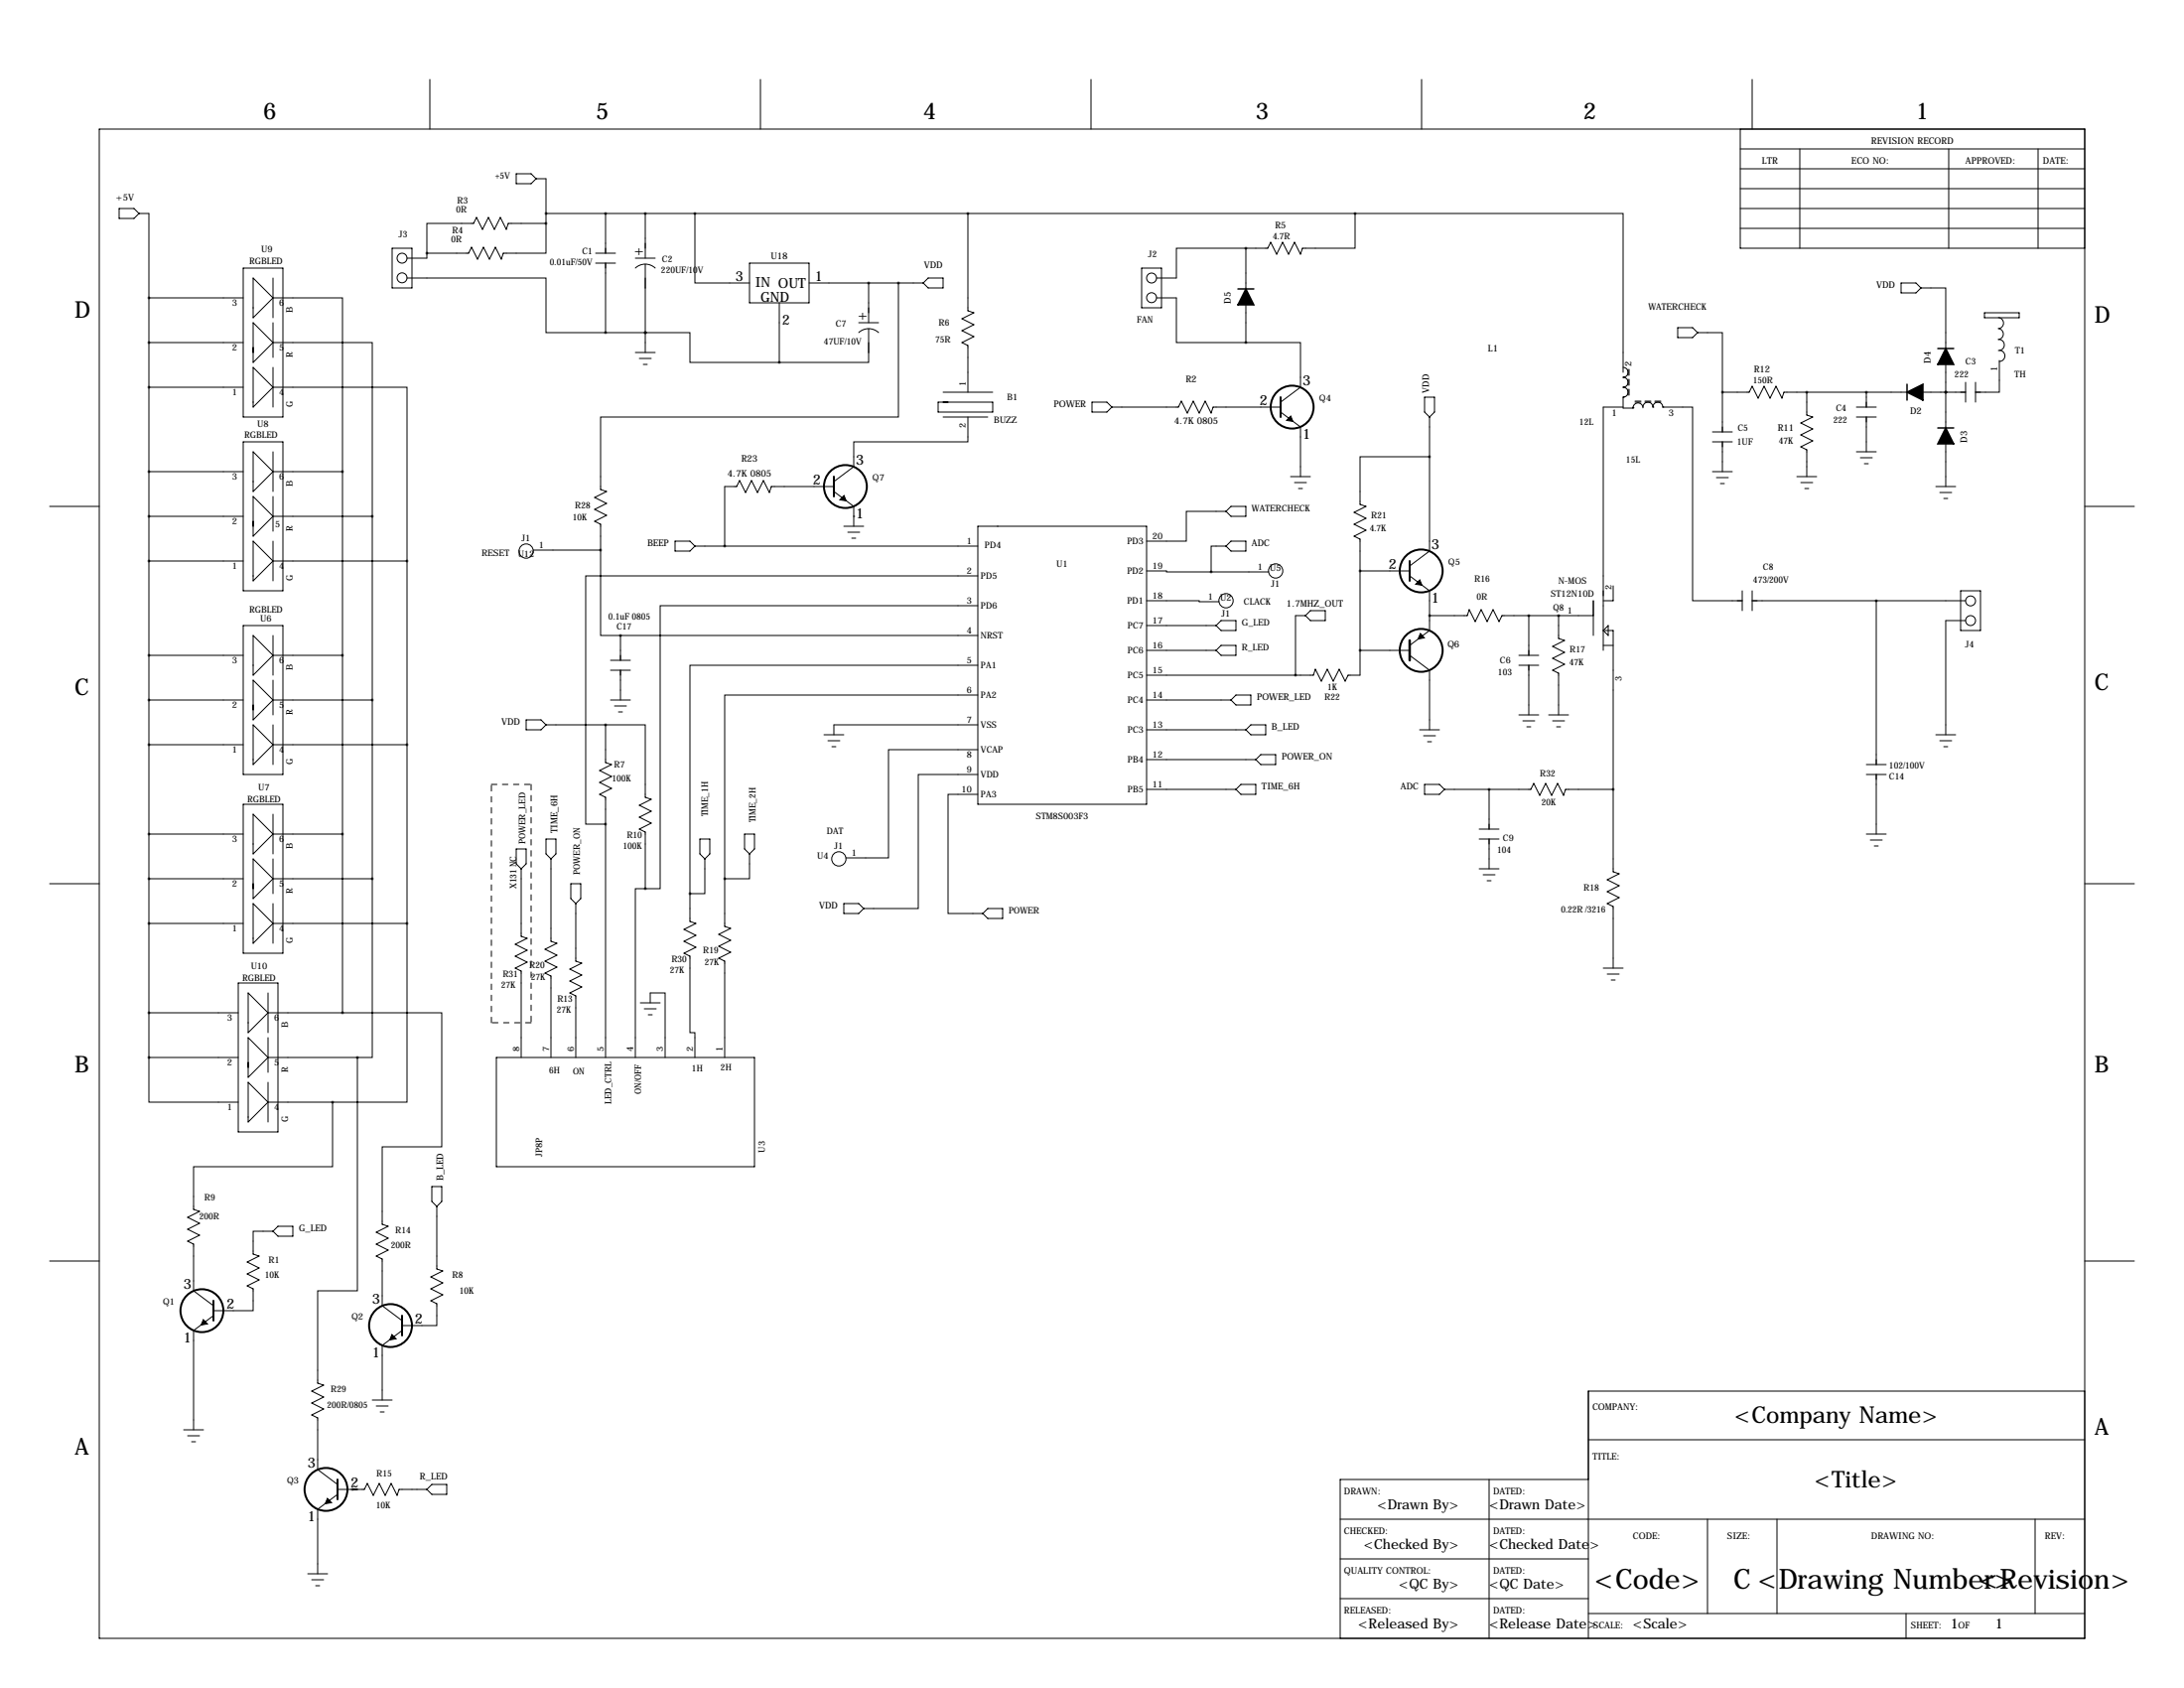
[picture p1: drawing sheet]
<svg xmlns="http://www.w3.org/2000/svg" width="559mm" height="432mm" viewBox="0 0 559 432" stroke-linecap="round" stroke-linejoin="round" font-family="sans-serif">
<g fill="none" stroke="#000" stroke-width=".25">
<path d="M25.4 33h508v386.1h-508zM110 20.3v12.7M194.6 20.3v12.7M279.1 20.3v12.7M363.7 20.3v12.7M445.3 38.1h88.1M445.3 33v30.5h88.1M448.3 20.3v12.7M460.5 38.1v25.4M498.6 38.1v25.4M521.5 38.1v25.4M30.5 53.3h3.8l1.3 1.3-1.3 1.3h-3.8z"/>
<path d="M35.6 54.6h2.5v215.9M132.1 44.4h3.8l1.3 1.3-1.3 1.3h-3.8zM137.2 45.7h2.5v11.4M139.7 57.1h-9.7l-.5 1.6-1.5-3.1-1.5 3.1-1.5-3.1-1.6 3.1-1.5-3.1-.7 1.5h-12v7.7M139.7 57.1v7.7h-10.9l-.5 1.5-1.6-3.1-1.5 3.1-1.5-3.1-1.5 3.1-1.6-3.1-.7 1.6h-10.7M139.7 54.6h207M154.9 54.6v10.2M165.1 54.6v11.4M177.8 54.6v17.8h14M247.6 54.6v24.9l1.6 .5-3.1 1.5 3.1 1.6-3.1 1.5 3.1 1.5-3.1 1.5 1.5 .8v11.9M346.7 54.6v8.9h-13.5l-.5 1.5-1.5-3-1.5 3-1.5-3-1.6 3-1.5-3-.7 1.5h-5.6M346.7 54.6h68.6v40.6"/>
<path d="M445.3 48.3h88.1M445.3 43.2h88.1M445.3 53.3h88.1M445.3 58.4h88.1M38.1 76.2h24.1M62.2 68.6h10.2v38.1h-10.2zM64.8 71.1l5 5.1-5 5.1zM69.8 76.2h17.8v44.4M69.8 71.1v10.2M100.3 63.5h5.1v10.2h-5.1zM104.1 71.1h35.6v14h15.2M109.2 64.8v1.2h-5.1"/>
<path d="M152.4 64.8h5.1M152.4 67.3h5.1M154.9 67.3v17.8M162.6 66h5M162.6 68.6a3.7 3.7 0 0 1 5 0M165.1 67.6v22.6M191.8 67.3h15.2v10.2h-15.2zM199.4 77.5v15.2M207 72.4h29.2M222.2 72.4v10.2M229.9 72.4v34.3h-76.2v18.5l1.5 .5-3.1 1.6 3.1 1.5-3.1 1.5 3.1 1.5-3.1 1.5 1.6 .8v6.6M236.2 72.4l1.3-1.3h3.8v2.6h-3.8z"/>
<path d="M292.1 68.6h5.1v10.1h-5.1zM295.9 76.2h5.1v11.4h17.8M318.8 63.5h-17.8v7.6h-5.1M318.8 63.5v10.4M318.8 78v9.6M486.4 72.4h3.8l1.3 1.3-1.3 1.2h-3.8zM491.5 73.7h6.3v15.5M38.1 99.1h24.1M38.1 87.6h24.1M64.8 82.6l5 5-5 5.1zM64.8 94l5 5.1-5 5zM69.8 87.6h25.4v44.5"/>
<path d="M69.8 99.1h34.3v44.4M69.8 82.6v8.8M69.8 94v10.1M154.9 85.1h10.2M162.6 90.2h5M163.6 91.7h3M164.6 93.2h1M165.1 85.1h11.4v7.6h22.9M165.1 85.1h.1M219.7 82.6h5.1M219.7 85.1a3.7 3.7 0 0 1 5.1 0M222.2 84.1v8.6h-22.8"/>
<path d="M318.8 87.6h13.9v11.5l-5 3.8M415.3 94a1.27 1.27 0 0 1 1.3 1.2 1.27 1.27 0 0 1-1.3 1.3M415.3 96.5h.1M415.3 96.5a1.27 1.27 0 0 1 1.3 1.3 1.27 1.27 0 0 1-1.3 1.3M415.3 99.1h.1M415.3 99.1a1.27 1.27 0 0 1 1.3 1.2 1.27 1.27 0 0 1-1.3 1.3M416.6 94.5v1.5M416.6 97v1.6M416.6 99.6v1.5M416.8 94.5v1.5M416.8 97v1.6M416.8 99.6v1.5"/>
<path d="M429.3 83.8h3.8l1.2 1.3-1.2 1.3h-3.8zM434.3 85.1h6.4v15.2M497.8 93.2v7.1M502.9 97.8v5.1M505.5 97.8v5.1M507.7 80h8.9v1.3h-8.9zM511.3 86.8a1.42 1.42 0 0 1 1.5 1.4 1.42 1.42 0 0 1-1.5 1.5M511.3 84a1.42 1.42 0 0 1 1.3 1.5 1.42 1.42 0 0 1-1.3 1.4M511.3 81.2a1.42 1.42 0 0 1 1.3 1.5 1.42 1.42 0 0 1-1.3 1.4M511.6 89.6a1.42 1.42 0 0 1 1.4 1.4 1.42 1.42 0 0 1-1.4 1.5M511.6 92.2v8.1h-6.1M62.2 113h10.2v38.1h-10.2z"/>
<path d="M64.8 115.6l5 5-5 5.1zM69.8 115.6v10.1M240 102.9h14v2.5h-14zM241.3 106.7h11.4M241.3 100.3h12.7M247.6 106.7v6.3h-29.2v6.4l-5 3.8M279.4 102.9h3.8l1.3 1.2-1.3 1.3h-3.8zM284.5 104.1h17l.8-1.5 1.5 3.1 1.5-3.1 1.5 3.1 1.6-3.1 1.5 3.1 .5-1.6h17.3M327.7 105.4l5 3.8v12.7M364.5 101.6h2.5v3.8l-1.2 1.3-1.3-1.3zM365.8 116.8h-17.8v12.2l1.5 .5-3 1.6 3 1.5-3 1.5 3 1.5-3 1.6 1.5 .7v34.8h-3.1l-.7 1.5-1.6-3-1.5 3-1.5-3-1.5 3-1.6-3-.5 1.5h-42.6M365.8 106.7v34.3l-5.1 3.8"/>
<path d="M415.3 101.6h.1M415.3 104.1h-5.1v62.3M415.3 101.6v2.8h2.5v-.3M417.8 104.3a1.27 1.27 0 0 1 1.3-1.2 1.27 1.27 0 0 1 1.3 1.2M417.8 104.3h.1M418.3 102.9h1.6M418.3 102.6h1.6M420.4 104.1a1.27 1.27 0 0 1 1.2-1.2 1.27 1.27 0 0 1 1.3 1.2M420.9 102.9h1.5M420.9 102.6h1.5M422.9 104.1h.1M422.9 104.1a1.27 1.27 0 0 1 1.3-1.2 1.27 1.27 0 0 1 1.2 1.2"/>
<path d="M423.4 102.9h1.5M423.4 102.6h1.5M425.4 104.1h.1M425.4 104.1h7.7v49.6h12.7M438.1 113h5.1M438.1 110.5h5.1M440.7 100.3h6.8l.8-1.5 1.5 3.1 1.6-3.1 1.5 3.1 1.5-3.1 1.5 3.1 .5-1.6h31.5M440.7 100.3v10.2M440.7 113v7.6M462.3 100.3v5.9l1.5 .5-3 1.5 3 1.5-3 1.6 3 1.5-3 1.5 1.5 .8v6.8M475 104.1h5.1M475 106.7h5.1"/>
<path d="M475 115.6h5.1M476 117.1h3M477 118.6h1M477.5 100.3v3.8M477.5 106.7v8.9M492 100.3h5.8M497.8 100.3v9.2M497.8 100.3h.1M497.8 100.3h5.1M497.8 113.5v11M12.7 129.5h12.7M38.1 132.1h24.1"/>
<path d="M38.1 120.6h24.1M64.8 127l5 5.1-5 5.1zM64.8 138.4l5 5.1-5 5.1zM69.8 127v8.9M69.8 138.4v10.2M69.8 132.1h25.4M69.8 120.6h17.8M87.6 120.6v138.5M95.2 132.1v92.7M172.7 138.4h3.8l1.3 1.3-1.3 1.3h-3.8zM177.8 139.7h72.4M213.4 124.5h-16l-.6 1.5-1.5-3.1-1.5 3.1-1.5-3.1-1.5 3.1-1.6-3.1-.7 1.6h-3.1v15.2"/>
<path d="M213.4 125.7l5 3.8v5.1M215.9 134.6h5.1M216.9 136.1h3.1M217.9 137.7h1M218.4 132.1h.1M250.2 134.6h43.2v71.1h-43.2zM313.7 130.8h-10.2v7.6h-10.1M313.7 139.7h-3.8v6.6M313.7 130.8l1.3-1.3h3.8v2.6h-3.8zM313.7 139.7l1.3-1.3h3.8v2.6h-3.8zM330.2 121.9h5.1M331.2 123.4h3.1"/>
<path d="M332.2 125h1M438.1 120.6h5.1M439.2 122.2h3M440.2 123.7h1M459.7 121.9h5.1M460.8 123.4h3M461.8 125h1M495.3 124.5h5.1M496.3 126h3.1M497.3 127.5h1M533.4 129.5h12.7M38.1 143.5h24.1"/>
<path d="M69.8 143.5h34.3M104.1 143.5v92.7M136.4 140.7h17.3M153.7 140.7v21.9h5M250.2 147.3h-100.3v63.5h5M250.2 154.9h-81.3v72.4h-3.8M293.4 153.7h13.4v.2h5.1M293.4 146h5v.3h11.5M309.9 146.3h14.7M312.4 158.8h3.8v2.5h-3.8l-1.3-1.3zM334 157.5h-2.5v15.2M335.3 156.2h3.8v2.6h-3.8l-1.3-1.3z"/>
<path d="M348 146h12.7M360.7 147.3l5.1 3.8v6.4M365.8 157.5v3.8l-5.1 3.8M365.8 157.5h9.6l.5-1.5 1.5 3 1.6-3 1.5 3 1.5-3 1.5 3 .8-1.5h23.4M391.2 157.5v10.1M398.8 157.5h.1M398.8 157.5v5.8l1.5 .5-3 1.6 3 1.5-3 1.5 3 1.5-3 1.5 1.5 .8v10.7M407.7 153.7v8.9M412.7 149.9v3.8h-2.5M445.8 151.1v5.1M448.3 151.1v5.1M448.3 153.7h54.6"/>
<path d="M480.1 153.7v41.9M501.6 151.1h5.1v10.2h-5.1zM502.9 158.8h-5.1v29.2M38.1 179.1h24.1M38.1 167.6h24.1M62.2 160h10.2v38.1h-10.2zM64.8 162.6l5 5-5 5.1zM64.8 174l5 5.1-5 5zM69.8 179.1h25.4M69.8 162.6v10.1M69.8 174v8.9M69.8 167.6h17.8"/>
<path d="M156.2 179.1h5.1M156.2 171.4h5.1M156.2 168.9h5.1M158.7 162.6h91.5M158.7 162.6v6.3M158.7 171.4v7.7M250.2 170.2h-73.7v58.4M250.2 177.8h-64.8v47M293.4 179.1h21.6M293.4 166.4h17.7M293.4 160h17.7M312.4 165.1h3.8v2.5h-3.8l-1.3-1.2z"/>
<path d="M315 179.1l1.2-1.3h3.8v2.5h-3.8zM348 166.4h12.7M360.7 167.6l5.1 3.8v15.3M388.6 170.2h5.1M388.6 167.6h5.1M391.2 170.2v12.7M410.2 161.3h2.5v61.7l1.6 .5-3.1 1.5 3.1 1.6-3.1 1.5 3.1 1.5-3.1 1.5 1.5 .8v15.7M410.2 165.1h2.5M411.5 160v2.6l-1.3-1.3zM38.1 190.5h24.1M64.8 185.4l5 5.1-5 5.1zM69.8 185.4v10.2"/>
<path d="M69.8 190.5h34.3M134.6 184.1h3.8l1.3 1.3-1.3 1.3h-3.8zM139.7 185.4h15.2M154.9 185.4h10.2v18.6l1.5 .5-3 1.5 3 1.5-3 1.5 3 1.6-3 1.5 1.5 .8v14.4M154.9 185.4v9.7l1.6 .5-3.1 1.5 3.1 1.5-3.1 1.6 3.1 1.5-3.1 1.5 1.5 .8v66.5M157.2 180.6h3.1M158.2 182.1h1.1M210.8 188h5.1M211.8 189.5h3.1M212.9 191h1M250.2 191.8h-22.9v27.7h-10.9M250.2 198.1h-15.3v34.3h-13.9"/>
<path d="M250.2 185.4h-36.8v2.6M293.4 186.7h25.4M293.4 194.3h27.9M318.8 186.7l1.2-1.3h3.8v2.6h-3.8zM321.3 194.3l1.3-1.3h3.8v2.6h-3.8zM363.2 186.7h5.1M364.2 188.2h3.1M365.3 189.7h1M388.6 182.9h5.1M389.6 184.4h3.1M390.7 185.9h1M396.2 182.9h5.1"/>
<path d="M397.3 184.4h3M398.3 185.9h1M477.5 198.1h5.1M477.5 195.6h5.1M480.1 198.1v15.3M495.3 188h5.1M496.3 189.5h3.1M497.3 191h1M38.1 213.4h24.1M62.2 205.7h10.2v38.1h-10.2zM64.8 208.3l5 5.1-5 5zM64.8 219.7l5 5.1-5 5.1z"/>
<path d="M69.8 208.3v10.1M69.8 219.7v8.9M69.8 213.4h17.8M132.1 217.2h2.5v3.8l-1.3 1.2-1.2-1.2zM139.7 214.6h2.5v3.8l-1.2 1.3-1.3-1.3zM141 219.7v21.1l1.5 .5-3.1 1.5 3.1 1.5-3.1 1.6 3.1 1.5-3.1 1.5 1.6 .8v20.8M179.1 214.6h2.5v3.8l-1.3 1.3-1.2-1.3zM180.3 219.7v8.9h-3.8M190.5 213.4h2.5v3.8l-1.2 1.2-1.3-1.2zM191.8 218.4v6.4h-6.4M250.2 203.2h-7.6v30.5h8.9M293.4 201.9h22.8"/>
<path d="M317.5 200.7h3.8v2.5h-3.8l-1.3-1.3zM364.5 200.7h3.8l1.3 1.2-1.3 1.3h-3.8zM369.6 201.9h22.1l.7-1.5 1.6 3.1 1.5-3.1 1.5 3.1 1.5-3.1 1.5 3.1 .6-1.6h12.1M378.5 214.6h5M378.5 212.1h5M381 201.9v10.2M381 214.6v7.6M477.5 213.4h5.1M478.5 214.9h3.1M479.6 216.4h1M12.7 226.1h12.7M38.1 236.2h24.1"/>
<path d="M38.1 224.8h24.1M64.8 231.1l5 5.1-5 5.1zM69.8 231.1v10.2M69.8 236.2h34.3M69.8 224.8h25.4M95.2 224.8v45.7h-3.8M104.1 236.2v45.7h-19M133.3 222.2v17.3l1.6 .5-3.1 1.6 3.1 1.5-3.1 1.5 3.1 1.5-3.1 1.5 1.5 .8v22.1M146 226.1h2.6v3.8l-1.3 1.2-1.3-1.2zM147.3 231.1v14.8l1.5 .5-3 1.5 3 1.5-3 1.6 3 1.5-3 1.5 1.5 .8v15.7M165.1 227.3h-2.5v43.2M176.5 228.6v7.1l1.6 .5-3.1 1.5 3.1 1.6-3.1 1.5 3.1 1.5-3.1 1.5 1.5 .8v19.6h1.3v6.3"/>
<path d="M185.4 224.8v12.2l1.5 .5-3 1.5 3 1.5-3 1.6 3 1.5-3 1.5 1.5 .8v24.6M215.9 231.1h3.8l1.3 1.3-1.3 1.3h-3.8zM252.7 232.4h3.8v2.5h-3.8l-1.2-1.2zM378.5 222.2h5M379.5 223.8h3M380.5 225.3h1M533.4 226.1h12.7M38.1 259.1h22.9M61 251.5h10.1v38.1h-10.1zM63.5 254l5.1 5.1-5.1 5.1zM68.6 254v10.2M68.6 259.1h19"/>
<path d="M87.6 259.1h25.4v34.3h-15.2v19.8l1.5 .5-3 1.5 3 1.5-3 1.6 3 1.5-3 1.5 1.5 .8v11.9l5.1 3.8M163.8 256.5h5.1M164.8 258.1h3.1M165.9 259.6h1M166.4 256.5v-2.5h3.8v16.5M410.2 247.6h5.1M411.2 249.2h3.1M412.2 250.7h1.1M38.1 270.5v11.4h22.9M38.1 270.5h22.9M63.5 265.4l5.1 5.1-5.1 5.1zM63.5 276.9l5.1 5-5.1 5.1z"/>
<path d="M68.6 270.5h22.8M68.6 265.4v8.9M68.6 276.9v10.1M91.4 270.5v59.7h-10.1v23.6l1.5 .5-3 1.6 3 1.5-3 1.5 3 1.5-3 1.5 1.5 .8v13.2l5.1 3.8M127 270.5h66v27.9h-66zM68.6 281.9h16.5M85.1 281.9v16.5h-35.6v11l1.6 .5-3.1 1.5 3.1 1.5-3.1 1.6 3.1 1.5-3.1 1.5 1.5 .8v11.9l5.1 3.8M69.8 315h-5v5.8l1.5 .5-3.1 1.5 3.1 1.6-3.1 1.5 3.1 1.5-3.1 1.5 1.6 .8v5.6h-10.2M69.8 315l1.3-1.3h3.8v2.5h-3.8zM110.5 303.5h2.5v3.8l-1.2 1.3-1.3-1.3zM111.8 308.6v16l1.5 .5-3.1 1.5 3.1 1.6-3.1 1.5 3.1 1.5-3.1 1.5 1.6 .8v5.6h-8.9M12.7 322.6h12.7"/>
<path d="M54.6 336.5l-5.1 3.9v25.4M533.4 322.6h12.7M95.2 358.1h5.1M96.3 359.7h3M102.9 340.4l-5.1 3.8v13.9M533.4 355.9h-127v63.2M47 365.8h5.1M48 367.3h3.1M49 368.8h1M97.3 361.2h1M110.5 379.7h3.8v2.6h-3.8l-1.3-1.3zM381 378.5v40.6"/>
<path d="M406.4 368.3h127M406.4 378.5h-63.5v40.6M86.4 381h6.8l.8-1.5 1.5 3 1.5-3 1.6 3 1.5-3 1.5 3 .5-1.5h7.1M86.4 382.3l-5.1 3.8v16.5M90.2 381h.1M342.9 388.6h190.5M342.9 398.8h63.5M436.9 388.6v24.1M454.7 388.6v24.1M520.7 388.6v24.1M78.7 402.6h5.1M79.8 404.1h3"/>
<path d="M80.8 405.6h1M342.9 408.9h63.5M406.4 412.7h127M487.7 412.7v6.4"/>
<circle cx="102.9" cy="71.1" r="1.27"/>
<circle cx="102.9" cy="66" r="1.27"/>
<circle cx="294.6" cy="76.1" r="1.27"/>
<circle cx="294.6" cy="71.1" r="1.27"/>
<circle cx="134.6" cy="141" r="1.83"/>
<circle cx="313.7" cy="153.7" r="1.83"/>
<circle cx="326.4" cy="146" r="1.83"/>
<circle cx="504.2" cy="153.7" r="1.27"/>
<circle cx="504.2" cy="158.7" r="1.27"/>
<circle cx="214.6" cy="219.7" r="1.83"/>
</g>
<path d="M125.7 200.7h10.2M135.9 200.7v60.9M125.7 261.6v-60.9M135.9 261.6h-10.2" fill="none" stroke="#000" stroke-width=".25" stroke-dasharray="1.4 1.4"/>
<path d="M318.8 73.9l2 4.1h-4.1zM497.8 89.2l2.1 4h-4.1zM487.9 100.3l4.1-2v4.1zM497.8 109.5l2.1 4h-4.1z" fill="#000" stroke="#000" stroke-width=".38"/>
<path d="M316.7 73.9h4.1M487.9 98.3v4.1M495.8 89.2h4.1M495.8 109.5h4.1" fill="none" stroke="#000" stroke-width=".38"/>
<g fill="none" stroke="#000" stroke-width=".51">
<path d="M327.7 101.6v5.1M213.4 121.9v5.1M360.7 143.5v5.1M54.6 332.7v5.1M102.9 336.5v5.1M86.4 378.5v5"/>
<circle cx="330.6" cy="104.1" r="5.5"/>
<circle cx="216.3" cy="124.5" r="5.5"/>
<circle cx="363.6" cy="146" r="5.5"/>
<circle cx="363.6" cy="166.4" r="5.5"/>
<circle cx="51.7" cy="335.3" r="5.5"/>
<circle cx="99.9" cy="339.1" r="5.5"/>
<circle cx="83.4" cy="381" r="5.5"/>
</g>
<path d="M330.3 106.4l.5 1.4-1.6-.3zM216 126.7l.5 1.4-1.6-.2zM363.3 148.3l.5 1.4-1.6-.2zM363.4 162.1l1 1.1-1.6 .3zM52 337.6l1.1 1.1-1.6 .2zM100.3 341.4l1 1.1-1.6 .2zM83.8 383.3l1 1.1-1.6 .3z" fill="#000" stroke="#000" stroke-width=".25"/>
<path d="M360.7 163.8v5.1" fill="none" stroke="#000" stroke-width=".63"/>
<path d="M154.9 54.6a.05 .05 0 0 0 .1 0 .05 .05 0 0 0-.1 0zM222.2 72.4a.05 .05 0 0 0 .1 0 .05 .05 0 0 0-.1 0zM318.7 63.5a.05 .05 0 0 0 .1 0 .05 .05 0 0 0-.1 0zM318.7 87.6a.05 .05 0 0 0 .1 0 .05 .05 0 0 0-.1 0zM158.7 162.6a.05 .05 0 0 0 .1 0 .05 .05 0 0 0-.1 0zM229.8 72.4a.05 .05 0 0 0 .1 0 .05 .05 0 0 0-.1 0zM480 153.7a.05 .05 0 0 0 .1 0 .05 .05 0 0 0-.1 0zM154.9 85.1a.05 .05 0 0 0 .1 0 .05 .05 0 0 0-.1 0zM90.1 381a.05 .05 0 0 0 .1 0 .05 .05 0 0 0-.1 0zM154.9 185.4a.05 .05 0 0 0 .1 0 .05 .05 0 0 0-.1 0zM154.9 210.8a.05 .05 0 0 0 .1 0 .05 .05 0 0 0-.1 0zM153.6 140.7a.05 .05 0 0 0 .1 0 .05 .05 0 0 0-.1 0zM176.5 228.6a.05 .05 0 0 0 .1 0 .05 .05 0 0 0-.1 0zM497.8 100.3a.05 .05 0 0 0 .1 0 .05 .05 0 0 0-.1 0zM365.7 157.5a.05 .05 0 0 0 .1 0 .05 .05 0 0 0-.1 0zM391.1 157.5a.05 .05 0 0 0 .1 0 .05 .05 0 0 0-.1 0zM365.7 116.8a.05 .05 0 0 0 .1 0 .05 .05 0 0 0-.1 0zM331.4 172.7a.05 .05 0 0 0 .1 0 .05 .05 0 0 0-.1 0zM497.8 100.3a.05 .05 0 0 0 .1 0 .05 .05 0 0 0-.1 0zM87.6 120.7a.05 .05 0 0 0 .1 0 .05 .05 0 0 0-.1 0zM87.6 167.6a.05 .05 0 0 0 .1 0 .05 .05 0 0 0-.1 0zM87.6 213.4a.05 .05 0 0 0 .1 0 .05 .05 0 0 0-.1 0zM95.2 224.8a.05 .05 0 0 0 .1 0 .05 .05 0 0 0-.1 0zM95.2 179.1a.05 .05 0 0 0 .1 0 .05 .05 0 0 0-.1 0zM95.2 132.1a.05 .05 0 0 0 .1 0 .05 .05 0 0 0-.1 0zM104.1 143.5a.05 .05 0 0 0 .1 0 .05 .05 0 0 0-.1 0zM104.1 190.5a.05 .05 0 0 0 .1 0 .05 .05 0 0 0-.1 0zM104.1 236.2a.05 .05 0 0 0 .1 0 .05 .05 0 0 0-.1 0zM87.6 259.1a.05 .05 0 0 0 .1 0 .05 .05 0 0 0-.1 0zM91.4 270.5a.05 .05 0 0 0 .1 0 .05 .05 0 0 0-.1 0zM247.6 54.6a.05 .05 0 0 0 .1 0 .05 .05 0 0 0-.1 0zM412.7 201.9a.05 .05 0 0 0 .1 0 .05 .05 0 0 0-.1 0z" fill="#000" stroke="#000" stroke-width=".63"/>
<g font-size="7.1">
<text x="408" y="406.4">&lt;Code&gt;</text>
<text x="443.5" y="406.4">C &lt;Drawing Number&gt;</text>
<text x="506.4" y="406.4">&lt;Revision&gt;</text>
</g>
<g font-size="5.9">
<text x="67.3" y="30.5">6</text>
<text x="152.4" y="30.5">5</text>
<text x="236.2" y="30.5">4</text>
<text x="321.3" y="30.5">3</text>
<text x="405.1" y="30.5">2</text>
<text x="490.2" y="30.5">1</text>
<text x="19" y="81.3">D</text>
<text x="535.9" y="82.6">D</text>
<text x="19" y="177.8">C</text>
<text x="535.9" y="176.5">C</text>
<text x="19" y="274.3">B</text>
<text x="535.9" y="274.3">B</text>
<text x="443.8" y="364">&lt;Company Name&gt;</text>
<text x="535.9" y="367">A</text>
<text x="19" y="372.1">A</text>
<text x="464.3" y="380.5">&lt;Title&gt;</text>
</g>
<g font-size="3.6">
<text x="162.3" y="65.3">+</text>
<text x="188.2" y="71.9">3</text>
<text x="208.5" y="71.9">1</text>
<text x="193.3" y="73.4">IN OUT</text>
<text x="194.6" y="77.2">GND</text>
<text x="200.2" y="83">2</text>
<text x="219.5" y="81.8">+</text>
<text x="333.2" y="98.6">3</text>
<text x="322.3" y="103.6">2</text>
<text x="333.2" y="112.3">1</text>
<text x="218.9" y="118.9">3</text>
<text x="208" y="124">2</text>
<text x="218.9" y="132.6">1</text>
<text x="366.3" y="140.5">3</text>
<text x="355.3" y="145.5">2</text>
<text x="366.3" y="154.2">1</text>
<text x="46.9" y="329.7">3</text>
<text x="57.9" y="334.8">2</text>
<text x="95.2" y="333.5">3</text>
<text x="106.2" y="338.6">2</text>
<text x="46.9" y="343.4">1</text>
<text x="95.2" y="347.2">1</text>
<text x="78.7" y="375.4">3</text>
<text x="89.7" y="380.5">2</text>
<text x="78.7" y="389.1">1</text>
<text x="352.4" y="386.1">&lt;Drawn By&gt;</text>
<text x="381" y="386.1">&lt;Drawn Date&gt;</text>
<text x="348.9" y="396.2">&lt;Checked By&gt;</text>
<text x="381" y="396.2">&lt;Checked Date&gt;</text>
<text x="357.9" y="406.4">&lt;QC By&gt;</text>
<text x="381" y="406.4">&lt;QC Date&gt;</text>
<text x="347.5" y="416.5">&lt;Released By&gt;</text>
<text x="381" y="416.5">&lt;Release Date&gt;</text>
<text x="417.8" y="416.5">&lt;Scale&gt;</text>
<text x="499.1" y="416.5">1</text>
<text x="510.5" y="416.5">1</text>
</g>
<g font-size="2.4">
<text x="450.8" y="41.9">LTR</text>
<text x="473.7" y="41.9">ECO NO:</text>
<text x="478.8" y="36.8">REVISION RECORD</text>
<text x="502.9" y="41.9">APPROVED:</text>
<text x="522.7" y="41.9">DATE:</text>
<text x="29.7" y="51.3">+5V</text>
<text x="326.2" y="58.4">R5</text>
<text x="197.2" y="66.3">U18</text>
<text x="236.5" y="68.6">VDD</text>
<text x="315" y="77.7" transform="rotate(-90 315 77.7)">D5</text>
<text x="480.1" y="73.7">VDD</text>
<text x="380.7" y="89.9">L1</text>
<text x="417.5" y="93.7" transform="rotate(-90 417.5 93.7)">2</text>
<text x="448.7" y="95.3">R12</text>
<text x="494" y="92.9" transform="rotate(-90 494 92.9)">D4</text>
<text x="303.4" y="97.8">R2</text>
<text x="365.6" y="100.5" transform="rotate(-90 365.6 100.5)">VDD</text>
<text x="269.6" y="104.1">POWER</text>
<text x="412.4" y="106.3">1</text>
<text x="427" y="106.3">3</text>
<text x="488.7" y="105.8">D2</text>
<text x="300.4" y="108.3">4.7K 0805</text>
<text x="454.8" y="110.1">R11</text>
<text x="503.3" y="113.3" transform="rotate(-90 503.3 113.3)">D3</text>
<text x="189.7" y="118.1">R23</text>
<text x="186.1" y="121.8">4.7K 0805</text>
<text x="165.6" y="139.7">BEEP</text>
<text x="320.3" y="139.7">ADC</text>
<text x="329.2" y="155.2">1.7MHZ_OUT</text>
<text x="370.3" y="165.6">Q6</text>
<text x="321.6" y="179.1">POWER_LED</text>
<text x="128.3" y="185.4">VDD</text>
<text x="325.4" y="186.7">B_LED</text>
<text x="327.9" y="194.3">POWER_ON</text>
<text x="322.8" y="201.9">TIME_6H</text>
<text x="358.3" y="201.9">ADC</text>
<text x="142.6" y="213.1" transform="rotate(-90 142.6 213.1)">TIME_6H</text>
<text x="209.6" y="232.4">VDD</text>
<text x="113.4" y="302" transform="rotate(-90 113.4 302)">B_LED</text>
<text x="76.5" y="315">G_LED</text>
<text x="407.4" y="360.7">COMPANY:</text>
<text x="407.4" y="373.4">TITLE:</text>
<text x="107.4" y="378.5">R_LED</text>
<text x="343.9" y="382.3">DRAWN:</text>
<text x="382" y="382.3">DATED:</text>
<text x="343.9" y="392.4">CHECKED:</text>
<text x="382" y="392.4">DATED:</text>
<text x="417.8" y="393.7">CODE:</text>
<text x="442" y="393.7">SIZE:</text>
<text x="478.8" y="393.7">DRAWING NO:</text>
<text x="523.2" y="393.7">REV:</text>
<text x="343.9" y="402.6">QUALITY CONTROL:</text>
<text x="382" y="402.6">DATED:</text>
<text x="343.9" y="412.7">RELEASED:</text>
<text x="382" y="412.7">DATED:</text>
<text x="407.7" y="416.6">SCALE:</text>
<text x="488.9" y="416.6">SHEET:</text>
<text x="501" y="416.6">OF</text>
</g>
<g font-size="2.3">
<text x="126.7" y="45.7">+5V</text>
<text x="117" y="52.1">R3</text>
<text x="115.7" y="59.7">R4</text>
<text x="116.7" y="54.4">0R</text>
<text x="66.9" y="64.6">U9</text>
<text x="102" y="60.7">J3</text>
<text x="115.5" y="62">0R</text>
<text x="149" y="65">C1</text>
<text x="293.8" y="65.8">J2</text>
<text x="325.7" y="61.2">4.7R</text>
<text x="63.8" y="67.6">RGBLED</text>
<text x="140.7" y="67.8">0.01uF/50V</text>
<text x="169.2" y="69.9">220UF/10V</text>
<text x="169.4" y="67.1">C2</text>
<text x="59.4" y="78.3">3</text>
<text x="71.4" y="78.3">6</text>
<text x="74.9" y="80" transform="rotate(-90 74.9 80)">B</text>
<text x="213.9" y="83.6">C7</text>
<text x="240.2" y="83.3">R6</text>
<text x="290.8" y="82.6">FAN</text>
<text x="421.7" y="79.2">WATERCHECK</text>
<text x="59.4" y="89.8">2</text>
<text x="71.4" y="89.8">5</text>
<text x="210.8" y="88.1">47UF/10V</text>
<text x="239.3" y="87.6">75R</text>
<text x="74.9" y="91.4" transform="rotate(-90 74.9 91.4)">R</text>
<text x="502.9" y="93.2">C3</text>
<text x="511" y="95" transform="rotate(-90 511 95)">1</text>
<text x="515.6" y="90.4">T1</text>
<text x="59.4" y="101.2">1</text>
<text x="71.4" y="101.2">4</text>
<text x="247.1" y="98.8" transform="rotate(-90 247.1 98.8)">1</text>
<text x="448.5" y="98.1">150R</text>
<text x="500.1" y="96.5">222</text>
<text x="515.4" y="96.6">TH</text>
<text x="74.9" y="104.1" transform="rotate(-90 74.9 104.1)">G</text>
<text x="257.7" y="102.4">B1</text>
<text x="337.6" y="102.6">Q4</text>
<text x="469.8" y="105.2">C4</text>
<text x="62.5" y="112">RGBLED</text>
<text x="65.9" y="109.3">U8</text>
<text x="247.1" y="109.5" transform="rotate(-90 247.1 109.5)">2</text>
<text x="254.3" y="108.3">BUZZ</text>
<text x="404.1" y="108.7">12L</text>
<text x="444.5" y="113.8">1UF</text>
<text x="444.7" y="110.2">C5</text>
<text x="455.1" y="113.5">47K</text>
<text x="469.1" y="108.2">222</text>
<text x="416.1" y="118.4">15L</text>
<text x="59.4" y="122.8">3</text>
<text x="71.4" y="122.8">6</text>
<text x="74.9" y="124.5" transform="rotate(-90 74.9 124.5)">B</text>
<text x="223.3" y="122.9">Q7</text>
<text x="147.1" y="130.1">R28</text>
<text x="320.3" y="130.8">WATERCHECK</text>
<text x="59.4" y="134.2">2</text>
<text x="70.4" y="135">5</text>
<text x="74.9" y="135.9" transform="rotate(-90 74.9 135.9)">R</text>
<text x="146.5" y="133.1">10K</text>
<text x="294.9" y="137.9">20</text>
<text x="350.4" y="135.9">4.7K</text>
<text x="350.8" y="132.6">R21</text>
<text x="123.2" y="142.2">RESET</text>
<text x="132.5" y="142.6">U12</text>
<text x="133.5" y="138.4">J1</text>
<text x="137.9" y="140.2">1</text>
<text x="247.3" y="139.2">1</text>
<text x="252" y="140.3">PD4</text>
<text x="288.4" y="139.2">PD3</text>
<text x="59.4" y="145.6">1</text>
<text x="71.4" y="145.6">4</text>
<text x="74.9" y="148.6" transform="rotate(-90 74.9 148.6)">G</text>
<text x="247.3" y="146.8">2</text>
<text x="251" y="148.1">PD5</text>
<text x="270.3" y="145">U1</text>
<text x="288.4" y="146.9">PD2</text>
<text x="294.9" y="145.5">19</text>
<text x="321.8" y="145.8">1</text>
<text x="324.9" y="146.1">U5</text>
<text x="370.6" y="144.5">Q5</text>
<text x="377.2" y="148.9">R16</text>
<text x="398.7" y="149.4">N-MOS</text>
<text x="448.6" y="149.1">473/200V</text>
<text x="451.1" y="145.8">C8</text>
<text x="247.3" y="154.4">3</text>
<text x="251" y="155.7">PD6</text>
<text x="288.4" y="154.5">PD1</text>
<text x="294.9" y="153.2">18</text>
<text x="309.1" y="153.4">1</text>
<text x="312.2" y="153.7">U2</text>
<text x="318.3" y="154.7">CLACK</text>
<text x="325.3" y="150.2">J1</text>
<text x="377.8" y="153.4">0R</text>
<text x="396.8" y="152.7">ST12N10D</text>
<text x="412.3" y="150.9" transform="rotate(-90 412.3 150.9)">2</text>
<text x="63.8" y="156.7">RGBLED</text>
<text x="66.6" y="159.1">U6</text>
<text x="155.7" y="158.5">0.1uF 0805</text>
<text x="157.7" y="161">C17</text>
<text x="288.5" y="160.8">PC7</text>
<text x="294.9" y="159.5">17</text>
<text x="312.6" y="157.8">J1</text>
<text x="317.8" y="160">G_LED</text>
<text x="397.4" y="156.2">Q8</text>
<text x="401" y="157">1</text>
<text x="247.3" y="162.1">4</text>
<text x="251" y="163.4">NRST</text>
<text x="288.5" y="167.2">PC6</text>
<text x="294.9" y="165.9">16</text>
<text x="317.8" y="166.4">R_LED</text>
<text x="401.6" y="166.9">R17</text>
<text x="502.8" y="165.6">J4</text>
<text x="59.4" y="169.8">3</text>
<text x="71.4" y="169.8">6</text>
<text x="74.9" y="171.5" transform="rotate(-90 74.9 171.5)">B</text>
<text x="247.3" y="169.7">5</text>
<text x="251" y="171">PA1</text>
<text x="288.5" y="173.5">PC5</text>
<text x="294.9" y="172.2">15</text>
<text x="383.3" y="172.7">103</text>
<text x="383.8" y="169.7">C6</text>
<text x="401.5" y="170.2">47K</text>
<text x="247.3" y="177.3">6</text>
<text x="251" y="178.6">PA2</text>
<text x="288.5" y="179.9">PC4</text>
<text x="294.9" y="178.6">14</text>
<text x="338.9" y="179.1">R22</text>
<text x="339.6" y="176.5">1K</text>
<text x="414.9" y="174.3" transform="rotate(-90 414.9 174.3)">3</text>
<text x="59.4" y="181.2">2</text>
<text x="71.4" y="181.2">5</text>
<text x="74.9" y="182.9" transform="rotate(-90 74.9 182.9)">R</text>
<text x="247.3" y="184.9">7</text>
<text x="251" y="186.2">VSS</text>
<text x="288.5" y="187.5">PC3</text>
<text x="294.9" y="186.2">13</text>
<text x="59.4" y="192.6">1</text>
<text x="71.4" y="192.6">4</text>
<text x="74.9" y="195.6" transform="rotate(-90 74.9 195.6)">G</text>
<text x="157.1" y="196.4">R7</text>
<text x="247.3" y="197.6">9</text>
<text x="247.3" y="193.9">8</text>
<text x="251" y="192.6">VCAP</text>
<text x="288.5" y="195.1">PB4</text>
<text x="294.9" y="193.8">12</text>
<text x="483.4" y="196.6">102/100V</text>
<text x="66.1" y="202.3">U7</text>
<text x="156.6" y="199.9">100K</text>
<text x="246" y="202.7">10</text>
<text x="251" y="198.9">VDD</text>
<text x="288.5" y="202.7">PB5</text>
<text x="294.9" y="201.4">11</text>
<text x="394" y="198.6">R32</text>
<text x="483.4" y="199.4">C14</text>
<text x="63.3" y="205.2">RGBLED</text>
<text x="181.1" y="208.9" transform="rotate(-90 181.1 208.9)">TIME_1H</text>
<text x="251" y="204">PA3</text>
<text x="265.1" y="209.6">STM8S003F3</text>
<text x="394.4" y="206">20K</text>
<text x="59.4" y="215.5">3</text>
<text x="71.4" y="215.5">6</text>
<text x="160.4" y="214.3">R10</text>
<text x="193.3" y="210.4" transform="rotate(-90 193.3 210.4)">TIME_2H</text>
<text x="211.6" y="213.4">DAT</text>
<text x="384.6" y="215.1">C9</text>
<text x="74.9" y="217.2" transform="rotate(-90 74.9 217.2)">B</text>
<text x="134.4" y="216" transform="rotate(-90 134.4 216)">POWER_LED</text>
<text x="159.4" y="217.2">100K</text>
<text x="209.1" y="219.8">U4</text>
<text x="213.5" y="217.2">J1</text>
<text x="217.9" y="218.9">1</text>
<text x="383" y="218.2">104</text>
<text x="59.4" y="226.9">2</text>
<text x="71.4" y="226.9">5</text>
<text x="132.1" y="227.3" transform="rotate(-90 132.1 227.3)">X131 NC</text>
<text x="148.3" y="223.8" transform="rotate(-90 148.3 223.8)">POWER_ON</text>
<text x="405.2" y="227.8">R18</text>
<text x="74.9" y="228.6" transform="rotate(-90 74.9 228.6)">R</text>
<text x="258.1" y="233.7">POWER</text>
<text x="399.4" y="233.4">0.22R /3216</text>
<text x="59.4" y="238.3">1</text>
<text x="71.4" y="238.3">4</text>
<text x="74.9" y="241.3" transform="rotate(-90 74.9 241.3)">G</text>
<text x="179.9" y="243.8">R19</text>
<text x="62" y="251">RGBLED</text>
<text x="64.2" y="248">U10</text>
<text x="128.6" y="249.8">R31</text>
<text x="135.4" y="247.7">R20</text>
<text x="135.8" y="250.7">27K</text>
<text x="171.4" y="248.9">27K</text>
<text x="171.8" y="246">R30</text>
<text x="180.3" y="246.9">27K</text>
<text x="128.2" y="252.7">27K</text>
<text x="142.6" y="256.2">R13</text>
<text x="58.1" y="261.2">3</text>
<text x="70.1" y="261.2">6</text>
<text x="73.7" y="262.9" transform="rotate(-90 73.7 262.9)">B</text>
<text x="142.4" y="259.1">27K</text>
<text x="132.8" y="269" transform="rotate(-90 132.8 269)">8</text>
<text x="140.5" y="269" transform="rotate(-90 140.5 269)">7</text>
<text x="146.8" y="269" transform="rotate(-90 146.8 269)">6</text>
<text x="154.4" y="269" transform="rotate(-90 154.4 269)">5</text>
<text x="162.1" y="269" transform="rotate(-90 162.1 269)">4</text>
<text x="169.7" y="269" transform="rotate(-90 169.7 269)">3</text>
<text x="177.3" y="269" transform="rotate(-90 177.3 269)">2</text>
<text x="184.9" y="269" transform="rotate(-90 184.9 269)">1</text>
<text x="58.1" y="272.6">2</text>
<text x="70.1" y="272.6">5</text>
<text x="73.7" y="274.3" transform="rotate(-90 73.7 274.3)">R</text>
<text x="140.5" y="274.6">6H</text>
<text x="146.6" y="274.8">ON</text>
<text x="177" y="274.1">1H</text>
<text x="184.4" y="273.8">2H</text>
<text x="164.1" y="279.9" transform="rotate(-90 164.1 279.9)">ON/OFF</text>
<text x="58.1" y="284.1">1</text>
<text x="70.1" y="284.1">4</text>
<text x="73.7" y="287" transform="rotate(-90 73.7 287)">G</text>
<text x="156.5" y="282.4" transform="rotate(-90 156.5 282.4)">LED_CTRL</text>
<text x="138.7" y="295.8" transform="rotate(-90 138.7 295.8)">JP8P</text>
<text x="195.7" y="294.8" transform="rotate(-90 195.7 294.8)">U3</text>
<text x="51" y="311.9">200R</text>
<text x="52.3" y="307.1">R9</text>
<text x="101.1" y="315.5">R14</text>
<text x="68.7" y="323.1">R1</text>
<text x="100" y="319.3">200R</text>
<text x="67.8" y="326.9">10K</text>
<text x="115.7" y="326.9">R8</text>
<text x="41.7" y="333.8">Q1</text>
<text x="117.5" y="331">10K</text>
<text x="89.9" y="337.6">Q2</text>
<text x="84.6" y="356.1">R29</text>
<text x="83.7" y="360.2">200R/0805</text>
<text x="96.3" y="377.7">R15</text>
<text x="73.4" y="379.5">Q3</text>
<text x="96.2" y="385.8">10K</text>
</g>
</svg>
